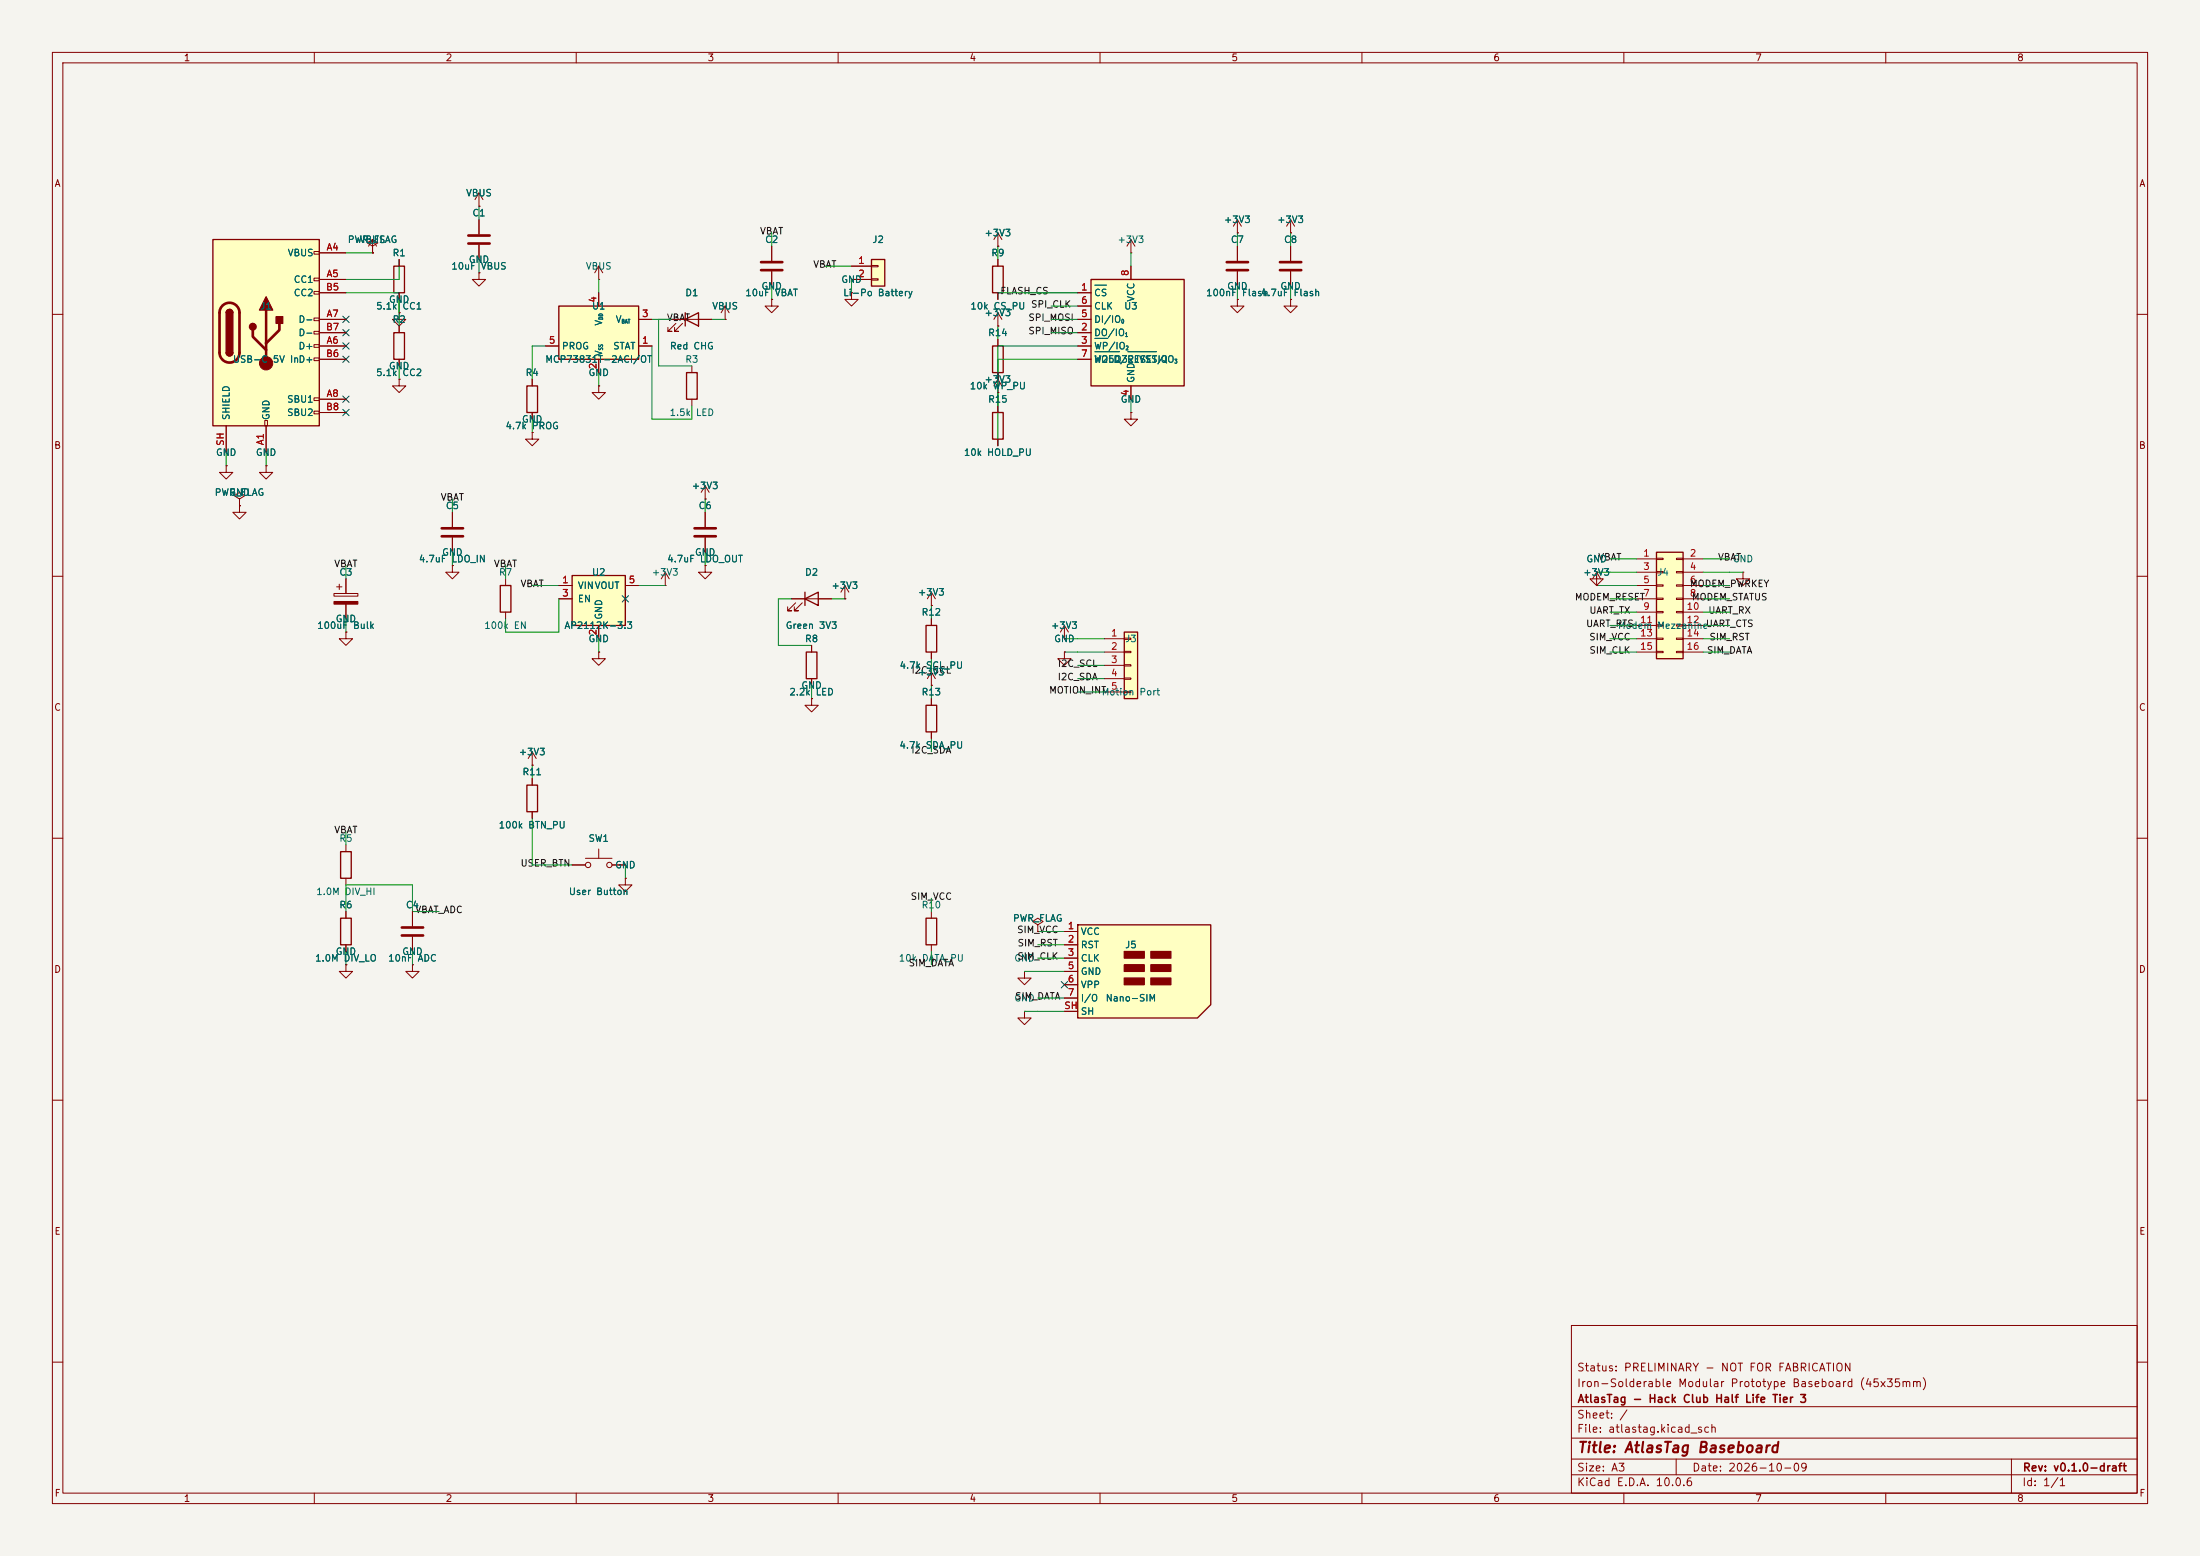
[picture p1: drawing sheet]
<svg xmlns="http://www.w3.org/2000/svg" width="420mm" height="297mm" viewBox="0 0 420 297" stroke-linecap="round" stroke-linejoin="round" font-family="sans-serif">
<path d="M0 0h420v297h-420z" fill="#f5f4ef" stroke="#f5f4ef" stroke-width=".19"/>
<g fill="none" stroke="#840000" stroke-width=".19">
<path d="M10 10h400v277h-400zM12 12h396v273h-396zM60 10v2M110 10v2M160 10v2M210 10v2M260 10v2M310 10v2M360 10v2M91.4 39.4h.1M91.4 36.8l-.7 1.3M91.4 36.8l.8 1.3"/>
<path d="M91.4 36.8v2.6M71.1 47l1-.6-1-.7-1 .7 1 .6v1.3M71.1 48.3h.1M76.2 59.7v1.3h1.3l-1.3 1.2-1.3-1.2h1.3M76.2 59.7h.1M76.2 49.5v1.3M76.2 55.9v1.3M91.4 52.1v1.2h1.3l-1.3 1.3-1.2-1.3h1.2M91.4 52.1h.1M91.4 41.9v2.8M91.4 46.7v2.8M236.2 44.5h.1"/>
<path d="M236.2 41.9l-.7 1.3M236.2 41.9l.8 1.3M236.2 41.9v2.6M246.4 57.2v1.2h1.2l-1.2 1.3-1.3-1.3h1.3M246.4 57.2h.1M10 60h2M76.2 72.4v1.3h1.3l-1.3 1.2-1.3-1.2h1.3M76.2 72.4h.1M76.2 62.2v1.3M76.2 68.6v1.3M101.6 72.4v1.3M101.6 78.7v1.3"/>
<path d="M408 60h2M101.6 82.6v1.2h1.3l-1.3 1.3-1.3-1.3h1.3M101.6 82.6h.1M134.6 95.3h.1M134.6 92.7l-.7 1.3M134.6 92.7l.8 1.3M134.6 92.7v2.6M134.6 97.8v2.8M10 110h2M134.6 108v1.2h1.3l-1.3 1.3-1.3-1.3h1.3M134.6 108h.1M134.6 102.6v2.8"/>
<path d="M161.3 114.3h.1M161.3 111.8l-.8 1.2M161.3 111.8l.8 1.2M161.3 111.8v2.5M203.2 119.4l-.8 1.3M203.2 119.4l.8 1.3M203.2 119.4v2.5M304.8 109.2v1.3h1.3l-1.3 1.3-1.3-1.3h1.3M304.8 109.2h.1M408 110h2M66 120.7v1.2h1.3l-1.3 1.3-1.2-1.3h1.2M66 120.7h.1"/>
<path d="M203.2 121.9h.1M10 160h2M408 160h2M66 161.3v1.3M66 167.6v1.3M66 184.2v1.2h1.3l-1.3 1.3-1.2-1.3h1.2M66 184.2h.1M195.6 193v1.3h1.2l-1.2 1.3-1.3-1.3h1.3M195.6 193h.1M10 210h2M408 210h2M300 253h108v32h-108z"/>
<path d="M10 260h2M300 278.5h108M300 274.5h108M300 268.5h108M320 278.5v3M384 278.5v6.5M408 260h2M60 285v2M110 285v2M160 285v2M210 285v2M260 285v2"/>
<path d="M300 281.5h108M310 285v2M360 285v2"/>
</g>
<path d="M75.2 50.8h2v5.1h-2zM75.2 63.5h2v5.1h-2zM100.6 73.7h2v5h-2zM65 162.6h2.1v5h-2.1z" fill="none" stroke="#840000" stroke-width=".25"/>
<path d="M89.4 45h4.1M89.4 46.5h4.1M132.6 100.8h4.1M132.6 102.4h4.1" fill="none" stroke="#840000" stroke-width=".51"/>
<path d="M214.6 120.7h2.6v12.7h-2.6z" fill="#ffffc2"/>
<path d="M130.8 59.7v2.5M130.8 61l2.5-1.3v2.5zM131.1 71.1h2v5.1h-2zM214.6 120.7h2.6v12.7h-2.6z" fill="none" stroke="#840000" stroke-width=".25"/>
<g fill="none" stroke="#840000" stroke-width=".19">
<path d="M128.3 61h7.6M129 61.7l-1.5 1.5h.8h-.8v-.7M130.3 61.7l-1.5 1.5h.7h-.7v-.7M132.1 69.9v1.2M132.1 76.2v1.3M210.8 121.9h3.8M210.8 124.5h3.8M210.8 127h3.8M210.8 129.5h3.8M210.8 132.1h3.8M214.6 121.8h1.3v.2h-1.3zM214.6 124.3h1.3v.3h-1.3z"/>
<path d="M214.6 126.9h1.3v.2h-1.3zM214.6 129.4h1.3v.3h-1.3zM214.6 132h1.3v.2h-1.3z"/>
</g>
<path d="M40.6 45.7h20.4v35.6h-20.4z" fill="#ffffc2"/>
<g fill="none" stroke="#840000" stroke-width=".19">
<path d="M59.9 48h1.1v.5h-1.1zM59.9 53.1h1.1v.5h-1.1zM59.9 55.6h1.1v.5h-1.1zM61 48.3h5M61 53.3h5M61 55.9h5M71.1 48.3h.1M71.1 45.7l-.7 1.3M71.1 45.7l.8 1.3M71.1 45.7v2.6M59.9 60.7h1.1v.5h-1.1zM59.9 63.2h1.1v.6h-1.1z"/>
<path d="M59.9 65.8h1.1v.5h-1.1zM59.9 68.3h1.1v.5h-1.1zM59.9 75.9h1.1v.6h-1.1zM59.9 78.5h1.1v.5h-1.1zM61 66h5M61 61h5M61 76.2h5M61 68.6h5M61 63.5h5M61 78.7h5M43.2 81.3v5.1M50.5 80.3h.6v1h-.6z"/>
<path d="M50.8 81.3v5.1M304.8 111.8h.1M304.8 109.2l-.8 1.3M304.8 109.2l.8 1.3M304.8 109.2v2.6M332.7 109.2v1.3h1.3l-1.3 1.3-1.2-1.3h1.2M332.7 109.2h.1M66 174v1.3M109.2 165.1h2.6M111.8 163.8h5M114.3 162.1v1.7M116.8 165.1h2.6"/>
<path d="M66 180.3v1.3"/>
<circle cx="112.3" cy="165.1" r=".51"/>
<circle cx="116.3" cy="165.1" r=".51"/>
</g>
<path d="M40.6 45.7h20.4v35.6h-20.4zM43.2 59.7a.64 .64 0 0 1 .6-.6 .64 .64 0 0 1 .6 .6M43.2 67.3a.64 .64 0 0 0 .6 .6 .64 .64 0 0 0 .6-.6M65 175.3h2.1v5h-2.1z" fill="none" stroke="#840000" stroke-width=".25"/>
<path d="M42.5 58.4a1.9 1.9 0 0 1 2-.5 1.9 1.9 0 0 1 1.2 1.8v7.6a1.91 1.91 0 0 1-1.9 1.9 1.91 1.91 0 0 1-1.9-1.9v-7.8l.2-.6zM50.8 59.2v10.1M48.3 63v1.3l2.5 2.5M53.3 61.7v1.3l-2.5 2.5" fill="none" stroke="#840000" stroke-width=".51"/>
<g fill="#840000" stroke="#840000" stroke-width=".25">
<path d="M43.2 59.7h1.2v7.6h-1.2z"/>
<path d="M43.4 59.2a.64 .64 0 0 1 .7-.1 .64 .64 0 0 1 .3 .6h-1.2z"/>
<path d="M43.2 67.3h1.2a.64 .64 0 0 1-.6 .6 .64 .64 0 0 1-.6-.6z"/>
<path d="M50.8 56.6l1.3 2.6h-2.6z"/>
<path d="M52.7 60.5h1.3v1.2h-1.3z"/>
<circle cx="48.3" cy="62.4" r=".63"/>
</g>
<circle cx="50.8" cy="69.3" r="1.27" fill="#840000" stroke="#840000" stroke-width=".19"/>
<path d="M316.2 105.4h5.1v20.3h-5.1z" fill="#ffffc2"/>
<path d="M95.5 111.8h2v5h-2zM316.2 105.4h5.1v20.3h-5.1zM176.8 134.6h2v5.1h-2z" fill="none" stroke="#840000" stroke-width=".25"/>
<g fill="none" stroke="#840000" stroke-width=".19">
<path d="M215.9 78.7v1.3h1.3l-1.3 1.3-1.3-1.3h1.3M215.9 78.7h.1M43.2 88.9v1.3h1.2l-1.2 1.2-1.3-1.2h1.3M43.2 88.9h.1M45.7 96.5v1.3h1.3l-1.3 1.3-1.3-1.3h1.3M45.7 96.5h.1M45.7 95.3l1-.7-1-.6-1 .6 1 .7v1.2M50.8 88.9v1.3h1.3l-1.3 1.2-1.3-1.2h1.3M50.8 88.9h.1M86.4 97.8v2.8M63.8 113.3h4.5v.5h-4.5zM64.3 112h1"/>
<path d="M64.8 111.5v1M66 110.5v2.8M66 115.3v2.8M86.4 108v1.2h1.2l-1.2 1.3-1.3-1.3h1.3M86.4 108h.1M86.4 102.6v2.8M96.5 110.5v1.3M96.5 116.8v1.3M312.4 106.7h3.8M312.4 109.2h3.8M312.4 111.8h3.8M312.4 114.3h3.8"/>
<path d="M312.4 116.8h3.8M312.4 119.4h3.8M316.2 106.6h1.3v.2h-1.3zM316.2 109.1h1.3v.2h-1.3zM316.2 111.6h1.3v.3h-1.3zM316.2 114.2h1.3v.2h-1.3zM316.2 116.7h1.3v.3h-1.3zM316.2 119.3h1.3v.2h-1.3zM320 106.6h1.3v.2h-1.3zM320 109.1h1.3v.2h-1.3zM320 111.6h1.3v.3h-1.3zM320 114.2h1.3v.2h-1.3z"/>
<path d="M320 116.7h1.3v.3h-1.3zM320 119.3h1.3v.2h-1.3zM321.3 106.7h3.8M321.3 109.2h3.8M321.3 111.8h3.8M321.3 114.3h3.8M321.3 116.8h3.8M321.3 119.4h3.8M177.8 133.4v1.2M177.8 139.7v1.3M312.4 121.9h3.8M312.4 124.5h3.8"/>
<path d="M316.2 121.8h1.3v.2h-1.3zM316.2 124.3h1.3v.3h-1.3zM320 121.8h1.3v.2h-1.3zM320 124.3h1.3v.3h-1.3zM321.3 121.9h3.8M321.3 124.5h3.8M101.6 146.1h.1M101.6 143.5l-.8 1.3M101.6 143.5l.8 1.3M101.6 143.5v2.6M78.7 174v2.8M78.7 178.8v2.8"/>
<path d="M119.4 167.6v1.3h1.2l-1.2 1.3-1.3-1.3h1.3M119.4 167.6h.1M198.1 176.5l1-.6-1-.6-1 .6 1 .6v1.3M198.1 177.8h.1M78.7 184.2v1.2h1.3l-1.3 1.3-1.2-1.3h1.2M78.7 184.2h.1"/>
</g>
<path d="M63.8 114.8h4.5v.5h-4.5z" fill="#840000" stroke="#840000" stroke-width=".19"/>
<path d="M84.3 100.8h4.1M84.3 102.4h4.1M76.7 177h4.1M76.7 178.6h4.1" fill="none" stroke="#840000" stroke-width=".51"/>
<path d="M205.7 176.5h25.4v15.3l-2.5 2.5h-22.9z" fill="#ffffc2"/>
<path d="M153.7 114.3l2.5-1.3v2.6zM153.7 113v2.6M176.8 119.4h2v5.1h-2zM205.7 176.5h25.4v15.3l-2.5 2.5h-22.9z" fill="none" stroke="#840000" stroke-width=".25"/>
<g fill="#840000" stroke="#840000" stroke-width=".25">
<path d="M214.6 181.6h3.8v1.3h-3.8z"/>
<path d="M214.6 184.2h3.8v1.2h-3.8z"/>
<path d="M214.6 186.7h3.8v1.3h-3.8z"/>
<path d="M219.7 181.6h3.8v1.3h-3.8z"/>
<path d="M219.7 184.2h3.8v1.2h-3.8z"/>
<path d="M219.7 186.7h3.8v1.3h-3.8z"/>
</g>
<g fill="none" stroke="#840000" stroke-width=".19">
<path d="M151.1 114.3h7.6M151.9 115.1l-1.5 1.5h.7h-.7v-.8M153.2 115.1l-1.6 1.5h.8h-.8v-.8M177.8 115.6h.1M177.8 113l-.8 1.3M177.8 113l.8 1.3M177.8 113v2.6M177.8 118.1v1.3M177.8 124.5v1.2M203.2 177.8h2.5M203.2 180.3h2.5M203.2 182.9h2.5"/>
<path d="M203.2 185.4h2.5M203.2 188h2.5M203.2 190.5h2.5M203.2 193h2.5"/>
</g>
<path d="M166.4 49.5h2.5v5.1h-2.5z" fill="#ffffc2"/>
<path d="M166.4 49.5h2.5v5.1h-2.5zM189.5 78.7h2v5.1h-2zM153.9 124.5h2.1v5h-2.1zM100.6 149.9h2v5h-2zM176.8 175.3h2v5h-2z" fill="none" stroke="#840000" stroke-width=".25"/>
<g fill="none" stroke="#840000" stroke-width=".19">
<path d="M162.6 55.9v1.3h1.2l-1.2 1.2-1.3-1.2h1.3M162.6 55.9h.1M162.6 50.8h3.8M162.6 53.3h3.8M166.4 50.7h1.2v.2h-1.2zM166.4 53.2h1.2v.3h-1.2zM236.2 47v2.8M236.2 51.8v2.8M190.5 77.5v1.2M190.5 83.8v1.3M154.9 133.4v1.2h1.3l-1.3 1.3-1.2-1.3h1.2M154.9 133.4h.1"/>
<path d="M154.9 123.2v1.3M154.9 129.5v1.3M177.8 130.8h.1M177.8 128.3v2.5M177.8 128.3l-.8 1.2M177.8 128.3l.8 1.2M203.2 124.5v1.2h1.3l-1.3 1.3-1.3-1.3h1.3M203.2 124.5h.1M101.6 148.6v1.3M101.6 154.9v1.3M177.8 174v1.3M177.8 180.3v1.3"/>
<path d="M195.6 185.4v1.3h1.2l-1.2 1.3-1.3-1.3h1.3M195.6 185.4h.1"/>
</g>
<path d="M234.2 50h4.1M234.2 51.6h4.1" fill="none" stroke="#840000" stroke-width=".51"/>
<path d="M109.2 109.9h10.2v9.5h-10.2z" fill="#ffffc2"/>
<path d="M109.2 109.9h10.2v9.5h-10.2z" fill="none" stroke="#840000" stroke-width=".25"/>
<g fill="none" stroke="#840000" stroke-width=".19">
<path d="M138.4 58.4l-.7 1.3M138.4 58.4l.8 1.3M138.4 58.4v2.6M147.3 57.2v1.2h1.3l-1.3 1.3-1.3-1.3h1.3M147.3 57.2h.1M147.3 47v2.8M147.3 51.8v2.8M114.3 73.7v1.2h1.3l-1.3 1.3-1.3-1.3h1.3M114.3 73.7h.1M138.4 61h.1M106.7 111.8h2.5M106.7 114.3h2.5"/>
<path d="M114.3 119.4v2.5M119.4 111.8h2.5M127 111.8h.1M127 109.2l-.8 1.3M127 109.2l.8 1.3M127 109.2v2.6M114.3 124.5v1.2h1.3l-1.3 1.3-1.3-1.3h1.3M114.3 124.5h.1"/>
</g>
<path d="M145.3 50h4.1M145.3 51.6h4.1" fill="none" stroke="#840000" stroke-width=".51"/>
<path d="M106.7 58.4h15.2v10.2h-15.2z" fill="#ffffc2"/>
<path d="M106.7 58.4h15.2v10.2h-15.2zM189.5 50.8h2v5.1h-2z" fill="none" stroke="#840000" stroke-width=".25"/>
<g fill="none" stroke="#840000" stroke-width=".19">
<path d="M114.3 53.3h.1M114.3 50.8v2.5M114.3 55.9v2.5M114.3 50.8l-.8 1.3M114.3 50.8l.8 1.3M190.5 47h.1M190.5 44.5v2.5M190.5 49.5v1.3M190.5 55.9v1.3M190.5 44.5l-.8 1.2M190.5 44.5l.8 1.2M215.9 48.3h.1"/>
<path d="M215.9 45.7l-.8 1.3M215.9 45.7l.8 1.3M215.9 45.7v2.6M236.2 57.2v1.2h1.3l-1.3 1.3-1.3-1.3h1.3M236.2 57.2h.1M104.1 66h2.6M114.3 68.6v2.5M121.9 66h2.6M121.9 61h2.6"/>
</g>
<path d="M208.3 53.3h17.8v20.4h-17.8z" fill="#ffffc2"/>
<path d="M208.3 53.3h17.8v20.4h-17.8zM189.5 66h2v5.1h-2z" fill="none" stroke="#840000" stroke-width=".25"/>
<g fill="none" stroke="#840000" stroke-width=".19">
<path d="M91.4 39.4h.1M61 55.9h5M61 48.3h5M61 53.3h5M71.1 48.3h.1M76.2 59.7h.1M76.2 49.5v1.3M76.2 55.9v1.3M91.4 52.1h.1M91.4 41.9v2.8M91.4 46.7v2.8M114.3 55.9v2.5"/>
<path d="M147.3 57.2h.1M147.3 47v2.8M147.3 51.8v2.8M162.6 55.9h.1M162.6 53.3h3.8M162.6 50.8h3.8M190.5 47h.1M190.5 59.7l-.8 1.3M190.5 59.7l.8 1.3M190.5 49.5v1.3M190.5 55.9v1.3M190.5 59.7v2.5"/>
<path d="M205.7 55.9h2.6M205.7 58.4h2.6M215.9 50.8v2.5M236.2 44.5h.1M236.2 57.2h.1M236.2 47v2.8M236.2 51.8v2.8M246.4 44.5h.1M246.4 57.2h.1M246.4 41.9l-.8 1.3M246.4 41.9l.7 1.3M246.4 41.9v2.6"/>
<path d="M246.4 47v2.8M246.4 51.8v2.8M61 63.5h5M61 66h5M61 61h5M61 68.6h5M61 76.2h5M61 78.7h5M76.2 72.4h.1M76.2 62.2v1.3M76.2 68.6v1.3M101.6 72.4v1.3"/>
<path d="M101.6 78.7v1.3M104.1 66h2.6M114.3 73.7h.1M114.3 68.6v2.5M121.9 66h2.6M121.9 61h2.6M128.3 61h2.5M133.3 61h2.6M138.4 61h.1M189.7 73.7l.8-1.3 .8 1.3M190.5 62.2h.1M190.5 74.9h.1"/>
<path d="M190.5 64.8v1.2M190.5 71.1v3.8M190.5 77.5v1.2M205.7 63.5h2.6M205.7 66h2.6M205.7 61h2.6M205.7 68.6h2.6M215.9 78.7h.1M215.9 73.7v2.5M43.2 88.9h.1M43.2 81.3v5.1M45.7 96.5h.1"/>
<path d="M50.8 88.9h.1M50.8 81.3v5.1M86.4 97.8v2.8M101.6 82.6h.1M134.6 95.3h.1M134.6 97.8v2.8M190.5 83.8v1.3M66 110.5v2.8M66 115.3v2.8M86.4 108h.1M86.4 102.6v2.8M106.7 114.3h2.5"/>
<path d="M106.7 111.8h2.5M114.3 119.4v2.5M119.4 111.8h2.5M134.6 108h.1M134.6 102.6v2.8M151.1 114.3h2.6M156.2 114.3h2.5M161.3 114.3h.1M177.8 115.6h.1M177.8 118.1v1.3M304.8 109.2h.1M304.8 111.8h.1"/>
<path d="M66 120.7h.1M114.3 124.5h.1M154.9 133.4h.1M154.9 123.2v1.3M154.9 129.5v1.3M177.8 130.8h.1M177.8 124.5v1.2M177.8 133.4v1.2M177.8 139.7v1.3M203.2 124.5h.1M203.2 121.9h.1M101.6 146.1h.1"/>
<path d="M101.6 148.6v1.3M101.6 154.9v1.3M66 174v1.3M78.7 174v2.8M78.7 178.8v2.8M109.2 165.1h2.6M116.8 165.1h2.6M119.4 167.6h.1M198.1 177.8h.1M203.2 177.8h2.5M66 184.2h.1M66 180.3v1.3"/>
<path d="M78.7 184.2h.1M203.2 180.3h2.5M203.2 182.9h2.5M203.2 185.4h2.5M203.2 188h2.5M203.2 190.5h2.5M203.2 193h2.5"/>
</g>
<path d="M209 54.4h2.2M209 64.6h2.5M209 67.1h4.7M215.3 67.1h5.5" fill="none" stroke="#006464" stroke-width=".19"/>
<path d="M244.3 50h4.1M244.3 51.6h4.1" fill="none" stroke="#840000" stroke-width=".51"/>
<g fill="none" stroke="#009600" stroke-width=".19">
<path d="M91.4 39.4v2.5M66 55.9h10.2v6.3M66 48.3h5.1M76.2 49.5v3.8h-10.2M91.4 49.5v2.6M114.3 53.3v2.6M147.3 44.5v2.5M147.3 54.6v2.6M157.5 50.8h5.1M162.6 53.3v2.6M190.5 47v2.5M200.7 58.4h5"/>
<path d="M205.7 55.9h-15.2v1.3M215.9 48.3v2.5M236.2 44.5v2.5M236.2 54.6v2.6M246.4 44.5v2.5M246.4 54.6v2.6M76.2 69.9v2.5M104.1 66h-2.5v6.4M114.3 71.1v2.6M124.5 61h5M124.5 66v14h7.6v-2.5M125.7 61v8.9h6.4"/>
<path d="M135.9 61h2.5M190.5 62.2v2.6M190.5 68.6h15.2M200.7 61h5M200.7 63.5h5M205.7 66h-15.2v19.1M215.9 76.2v2.5M43.2 86.4v2.5M50.8 86.4v2.5M86.4 95.3v2.5M101.6 80v2.6M134.6 95.3v2.5"/>
<path d="M66 108v2.5M66 118.1v2.6M86.4 105.4v2.6M96.5 108v2.5M101.6 111.8h5.1M106.7 114.3v6.4h-10.2v-2.6M121.9 111.8h5.1M134.6 105.4v2.6M151.1 114.3h-2.5v8.9h6.3M158.7 114.3h2.6M177.8 115.6v2.5M304.8 111.8h7.6"/>
<path d="M304.8 109.2h7.6M307.3 106.7h5.1M307.3 116.8h5.1M307.3 119.4h5.1M307.3 114.3h5.1M325.1 111.8h5.1M325.1 106.7h5.1M325.1 109.2h7.6M325.1 116.8h5.1M325.1 119.4h5.1M325.1 114.3h5.1M114.3 121.9v2.6"/>
<path d="M154.9 130.8v2.6M177.8 125.7v2.6M177.8 130.8v2.6M203.2 121.9h7.6M203.2 124.5h7.6M205.7 127h5.1M205.7 129.5h5.1M205.7 132.1h5.1M307.3 121.9h5.1M307.3 124.5h5.1M325.1 121.9h5.1M325.1 124.5h5.1"/>
<path d="M66 158.8v2.5M101.6 146.1v2.5M101.6 156.2v8.9h7.6M177.8 141v2.5M66 174v-5.1h12.7v5.1h5.1M119.4 165.1v2.5M177.8 171.5v2.5M198.1 177.8h5.1M66 181.6v2.6M78.7 181.6v2.6M177.8 181.6v2.6M195.6 185.4h7.6"/>
<path d="M195.6 193h7.6M198.1 180.3h5.1M198.1 190.5h5.1M198.1 182.9h5.1"/>
</g>
<g fill="none" stroke="#000084" stroke-width=".19">
<path d="M65.4 60.4l1.2 1.2M65.4 68l1.2 1.2M65.4 65.4l1.2 1.2M65.4 75.6l1.2 1.2M65.4 62.9l1.2 1.2M65.4 78.1l1.2 1.2M66.6 60.4l-1.2 1.2M66.6 68l-1.2 1.2M66.6 65.4l-1.2 1.2M66.6 75.6l-1.2 1.2M66.6 62.9l-1.2 1.2M66.6 78.1l-1.2 1.2"/>
<path d="M118.8 113.7l1.2 1.2M120 113.7l-1.2 1.2M202.6 187.4l1.2 1.2M203.8 187.4l-1.2 1.2"/>
</g>
<text font-size="2" fill="#840000" x="301" y="277.8">Title: AtlasTag Baseboard</text>
<g font-size="1.5" fill="#840000">
<text x="300.9" y="262.1">Status: PRELIMINARY - NOT FOR FABRICATION</text>
<text x="300.9" y="265.1">Iron-Solderable Modular Prototype Baseboard (45x35mm)</text>
<text x="301" y="268.1">AtlasTag - Hack Club Half Life Tier 3</text>
<text x="300.9" y="273.8">File: atlastag.kicad_sch</text>
<text x="300.9" y="271.1">Sheet: /</text>
<text x="300.9" y="281.2">Size: A3</text>
<text x="322.9" y="281.2">Date: 2026-10-09</text>
<text x="386" y="281.2">Rev: v0.1.0-draft</text>
<text x="300.9" y="284">KiCad E.D.A. 10.0.6</text>
<text x="385.9" y="284">Id: 1/1</text>
</g>
<g font-size="1.3" fill="#840000">
<text x="35" y="12">1</text>
<text x="85" y="12">2</text>
<text x="135" y="12">3</text>
<text x="185" y="12">4</text>
<text x="235" y="12">5</text>
<text x="285" y="12">6</text>
<text x="335" y="12">7</text>
<text x="385" y="12">8</text>
<text x="10.3" y="36">A</text>
<text x="408.3" y="36">A</text>
<text x="10.2" y="86">B</text>
<text x="408.2" y="86">B</text>
<text x="10.2" y="136">C</text>
<text x="408.2" y="136">C</text>
<text x="10.2" y="186">D</text>
<text x="408.2" y="186">D</text>
<text x="10.3" y="236">E</text>
<text x="408.3" y="236">E</text>
<text x="10.3" y="286">F</text>
<text x="35" y="287">1</text>
<text x="85" y="287">2</text>
<text x="135" y="287">3</text>
<text x="185" y="287">4</text>
<text x="235" y="287">5</text>
<text x="285" y="287">6</text>
<text x="335" y="287">7</text>
<text x="385" y="287">8</text>
<text x="408.3" y="286">F</text>
</g>
<g font-size="1.3" fill="#006464">
<text x="88.9" y="37.8">VBUS</text>
<text x="90.1" y="41.6">C1</text>
<text x="66.3" y="46.7">PWR_FLAG</text>
<text x="68.5" y="46.7">VBUS</text>
<text x="146" y="46.7">C2</text>
<text x="166.4" y="46.7">J2</text>
<text x="187.8" y="45.4">+3V3</text>
<text x="213.2" y="46.7">+3V3</text>
<text x="233.6" y="42.9">+3V3</text>
<text x="234.9" y="46.7">C7</text>
<text x="243.7" y="42.9">+3V3</text>
<text x="245" y="46.7">C8</text>
<text x="54.8" y="49.2">VBUS</text>
<text x="74.8" y="49.2">R1</text>
<text x="86.1" y="51.8">10uF</text>
<text x="89.4" y="50.5">GND</text>
<text x="91.7" y="51.8">VBUS</text>
<text x="111.7" y="51.8">VBUS</text>
<text x="189.1" y="49.2">R9</text>
<text x="49.6" y="59.4">J1</text>
<text x="56" y="54.3">CC1</text>
<text x="56" y="56.8">CC2</text>
<text x="71.7" y="59.4">5.1k</text>
<text x="74.1" y="58.1">GND</text>
<text x="76.7" y="59.4">CC1</text>
<text x="112.9" y="59.4">U1</text>
<text x="130.7" y="56.8">D1</text>
<text x="135.9" y="59.4">VBUS</text>
<text x="142.2" y="56.8">10uF</text>
<text x="145.3" y="55.6">GND</text>
<text x="147.8" y="56.8">VBAT</text>
<text x="160.5" y="54.3">GND</text>
<text x="160.9" y="56.8">Li-Po Battery</text>
<text x="185.1" y="59.4">10k CS_PU</text>
<text x="208.8" y="56.8">CS</text>
<text x="208.8" y="59.4">CLK</text>
<text x="214.5" y="59.4">U3</text>
<text x="216.9" y="57.7" transform="rotate(-90 216.9 57.7)">VCC</text>
<text x="230.1" y="56.8">100nF</text>
<text x="234.2" y="55.6">GND</text>
<text x="237" y="56.8">Flash</text>
<text x="240.6" y="56.8">4.7uF</text>
<text x="244.3" y="55.6">GND</text>
<text x="246.8" y="56.8">Flash</text>
<text x="56.9" y="61.9">D-</text>
<text x="56.9" y="64.5">D-</text>
<text x="74.8" y="61.9">R2</text>
<text x="115.3" y="62.3" transform="rotate(-90 115.3 62.3)">V</text>
<text x="117.4" y="61.9">V</text>
<text x="187.8" y="60.7">+3V3</text>
<text x="188.5" y="64.5">R14</text>
<text x="208.8" y="64.5">DO/IO</text>
<text x="208.8" y="61.9">DI/IO</text>
<text x="44.4" y="69.5">USB-C 5V InD+</text>
<text x="56.9" y="67">D+</text>
<text x="74.1" y="70.8">GND</text>
<text x="104" y="69.5">MCP73831T-2ACI/OT</text>
<text x="107.2" y="67">PROG</text>
<text x="115.3" y="68.1" transform="rotate(-90 115.3 68.1)">V</text>
<text x="117" y="67">STAT</text>
<text x="127.8" y="67">Red CHG</text>
<text x="130.7" y="69.5">R3</text>
<text x="208.8" y="69.5">W25Q32JVSSIQ</text>
<text x="208.8" y="67">WP/IO</text>
<text x="208.8" y="69.5">HOLD/RESET/IO</text>
<text x="54.7" y="77.2">SBU1</text>
<text x="71.7" y="72.1">5.1k</text>
<text x="76.7" y="72.1">CC2</text>
<text x="100.2" y="72.1">R4</text>
<text x="112.2" y="72.1">GND</text>
<text x="185" y="74.6">10k WP_PU</text>
<text x="187.8" y="73.4">+3V3</text>
<text x="188.5" y="77.2">R15</text>
<text x="213.8" y="77.2">GND</text>
<text x="216.9" y="73.2" transform="rotate(-90 216.9 73.2)">GND</text>
<text x="44.1" y="80.3" transform="rotate(-90 44.1 80.3)">SHIELD</text>
<text x="51.8" y="80.3" transform="rotate(-90 51.8 80.3)">GND</text>
<text x="54.7" y="79.7">SBU2</text>
<text x="96.4" y="82.2">4.7k PROG</text>
<text x="99.5" y="81">GND</text>
<text x="127.7" y="79.7">1.5k</text>
<text x="132.7" y="79.7">LED</text>
<text x="41.1" y="87.3">GND</text>
<text x="48.7" y="87.3">GND</text>
<text x="183.9" y="87.3">10k HOLD_PU</text>
<text x="40.9" y="94.9">PWR_FLAG</text>
<text x="43.7" y="94.9">GND</text>
<text x="132" y="93.7">+3V3</text>
<text x="85" y="97.5">C5</text>
<text x="133.3" y="97.5">C6</text>
<text x="79.9" y="107.6">4.7uF LDO_IN</text>
<text x="84.3" y="106.4">GND</text>
<text x="127.3" y="107.6">4.7uF LDO_OUT</text>
<text x="132.6" y="106.4">GND</text>
<text x="302.7" y="107.6">GND</text>
<text x="330.7" y="107.6">GND</text>
<text x="64.7" y="110.2">C3</text>
<text x="95.2" y="110.2">R7</text>
<text x="110.2" y="112.7">VINVOUT</text>
<text x="112.9" y="110.2">U2</text>
<text x="124.3" y="110.2">+3V3</text>
<text x="153.6" y="110.2">D2</text>
<text x="158.6" y="112.7">+3V3</text>
<text x="175.1" y="114">+3V3</text>
<text x="302.1" y="110.2">+3V3</text>
<text x="316.3" y="110.2">J4</text>
<text x="64" y="119.1">GND</text>
<text x="110.2" y="115.3">EN</text>
<text x="115.3" y="118.4" transform="rotate(-90 115.3 118.4)">GND</text>
<text x="175.8" y="117.8">R12</text>
<text x="60.4" y="120.3">100uF Bulk</text>
<text x="92.3" y="120.3">100k EN</text>
<text x="107.6" y="120.3">AP2112K-3.3</text>
<text x="112.2" y="122.9">GND</text>
<text x="149.9" y="120.3">Green 3V3</text>
<text x="153.6" y="122.9">R8</text>
<text x="200.5" y="120.3">+3V3</text>
<text x="201.1" y="122.9">GND</text>
<text x="214.7" y="122.9">J3</text>
<text x="308.8" y="120.3">Modem</text>
<text x="316.3" y="120.3">Mezzanine</text>
<text x="152.9" y="131.8">GND</text>
<text x="171.6" y="128">4.7k SCL_PU</text>
<text x="175.1" y="129.2">+3V3</text>
<text x="150.6" y="133">2.2k</text>
<text x="155.6" y="133">LED</text>
<text x="175.8" y="133">R13</text>
<text x="210.2" y="133">Motion</text>
<text x="217.4" y="133">Port</text>
<text x="171.6" y="143.2">4.7k SDA_PU</text>
<text x="98.9" y="144.5">+3V3</text>
<text x="99.6" y="148.3">R11</text>
<text x="64.7" y="161">R5</text>
<text x="95.1" y="158.4">100k BTN_PU</text>
<text x="112.2" y="161">SW1</text>
<text x="117.3" y="166.1">GND</text>
<text x="60.3" y="171.1">1.0M DIV_HI</text>
<text x="64.7" y="173.7">R6</text>
<text x="77.4" y="173.7">C4</text>
<text x="108.5" y="171.1">User Button</text>
<text x="175.8" y="173.7">R10</text>
<text x="193.3" y="176.2">PWR_FLAG</text>
<text x="206.2" y="178.8">VCC</text>
<text x="60" y="183.8">1.0M DIV_LO</text>
<text x="64" y="182.6">GND</text>
<text x="74" y="183.8">10nF</text>
<text x="76.7" y="182.6">GND</text>
<text x="79.6" y="183.8">ADC</text>
<text x="171.5" y="183.8">10k DATA_PU</text>
<text x="193.5" y="183.8">GND</text>
<text x="206.2" y="181.3">RST</text>
<text x="206.2" y="183.8">CLK</text>
<text x="214.7" y="181.3">J5</text>
<text x="193.5" y="191.5">GND</text>
<text x="206.2" y="186.4">GND</text>
<text x="206.2" y="188.9">VPP</text>
<text x="206.2" y="191.5">I/O</text>
<text x="211" y="191.5">Nano-SIM</text>
<text x="206.2" y="194">SH</text>
</g>
<g font-size="1.3" fill="#0f0f0f">
<text x="145" y="45.1">VBAT</text>
<text x="155.1" y="51.4">VBAT</text>
<text x="190.9" y="56.5">FLASH_CS</text>
<text x="196.7" y="59">SPI_CLK</text>
<text x="127.2" y="61.6">VBAT</text>
<text x="196.2" y="64.1">SPI_MISO</text>
<text x="196.2" y="61.6">SPI_MOSI</text>
<text x="84" y="95.9">VBAT</text>
<text x="305" y="107.3">VBAT</text>
<text x="327.9" y="107.3">VBAT</text>
<text x="63.7" y="108.6">VBAT</text>
<text x="94.2" y="108.6">VBAT</text>
<text x="99.3" y="112.4">VBAT</text>
<text x="322.5" y="112.4">MODEM_PWRKEY</text>
<text x="300.5" y="114.9">MODEM_RESET</text>
<text x="302.7" y="120">UART_RTS</text>
<text x="303.3" y="117.5">UART_TX</text>
<text x="322.9" y="114.9">MODEM_STATUS</text>
<text x="325.5" y="120">UART_CTS</text>
<text x="326" y="117.5">UART_RX</text>
<text x="303.3" y="122.5">SIM_VCC</text>
<text x="303.3" y="125.1">SIM_CLK</text>
<text x="325.7" y="125.1">SIM_DATA</text>
<text x="326.2" y="122.5">SIM_RST</text>
<text x="173.9" y="128.9">I2C_SCL</text>
<text x="201.8" y="130.2">I2C_SDA</text>
<text x="201.8" y="127.6">I2C_SCL</text>
<text x="200.2" y="132.7">MOTION_INT</text>
<text x="173.9" y="144.1">I2C_SDA</text>
<text x="63.7" y="159.4">VBAT</text>
<text x="99.3" y="165.7">USER_BTN</text>
<text x="173.7" y="172.1">SIM_VCC</text>
<text x="79.2" y="174.6">VBAT_ADC</text>
<text x="194.1" y="178.4">SIM_VCC</text>
<text x="173.3" y="184.8">SIM_DATA</text>
<text x="194.1" y="183.5">SIM_CLK</text>
<text x="194.2" y="181">SIM_RST</text>
<text x="193.7" y="191.1">SIM_DATA</text>
</g>
<g font-size="1.3" fill="#a90000">
<text x="62.2" y="48.1">A4</text>
<text x="62.2" y="53.2">A5</text>
<text x="163.7" y="50.7">1</text>
<text x="163.7" y="53.2">2</text>
<text x="215.8" y="52.8" transform="rotate(-90 215.8 52.8)">8</text>
<text x="62.1" y="55.7">B5</text>
<text x="114.2" y="57.9" transform="rotate(-90 114.2 57.9)">4</text>
<text x="206.3" y="55.7">1</text>
<text x="206.3" y="58.3">6</text>
<text x="62.1" y="63.4">B7</text>
<text x="62.2" y="65.9">A6</text>
<text x="62.2" y="60.8">A7</text>
<text x="104.7" y="65.9">5</text>
<text x="122.5" y="65.9">1</text>
<text x="122.5" y="60.8">3</text>
<text x="206.3" y="63.4">2</text>
<text x="206.3" y="65.9">3</text>
<text x="206.3" y="60.8">5</text>
<text x="62.1" y="68.4">B6</text>
<text x="114.2" y="70.6" transform="rotate(-90 114.2 70.6)">2</text>
<text x="206.3" y="68.4">7</text>
<text x="62.2" y="76.1">A8</text>
<text x="215.8" y="75.7" transform="rotate(-90 215.8 75.7)">4</text>
<text x="62.1" y="78.6">B8</text>
<text x="43" y="85.2" transform="rotate(-90 43 85.2)">SH</text>
<text x="50.7" y="85.1" transform="rotate(-90 50.7 85.1)">A1</text>
<text x="313.6" y="106.5">1</text>
<text x="322.5" y="106.5">2</text>
<text x="107.2" y="111.6">1</text>
<text x="119.9" y="111.6">5</text>
<text x="313.6" y="109.1">3</text>
<text x="313.6" y="111.6">5</text>
<text x="322.5" y="109.1">4</text>
<text x="322.5" y="111.6">6</text>
<text x="107.2" y="114.2">3</text>
<text x="313" y="119.2">11</text>
<text x="313.6" y="114.2">7</text>
<text x="313.6" y="116.7">9</text>
<text x="321.9" y="116.7">10</text>
<text x="321.9" y="119.2">12</text>
<text x="322.5" y="114.2">8</text>
<text x="114.2" y="121.4" transform="rotate(-90 114.2 121.4)">2</text>
<text x="212" y="121.8">1</text>
<text x="212" y="124.3">2</text>
<text x="313" y="121.8">13</text>
<text x="313" y="124.3">15</text>
<text x="321.9" y="121.8">14</text>
<text x="321.9" y="124.3">16</text>
<text x="212" y="126.9">3</text>
<text x="212" y="129.4">4</text>
<text x="212" y="131.9">5</text>
<text x="203.7" y="177.7">1</text>
<text x="203.7" y="180.2">2</text>
<text x="203.7" y="182.7">3</text>
<text x="203.7" y="185.3">5</text>
<text x="203.7" y="187.8">6</text>
<text x="203.7" y="190.4">7</text>
<text x="203.1" y="192.9">SH</text>
</g>
<g font-size=".8" fill="#006464">
<text x="115.3" y="61.1" transform="rotate(-90 115.3 61.1)">DD</text>
<text x="118.6" y="61.9">BAT</text>
<text x="214" y="61.9">0</text>
<text x="214.7" y="64.5">1</text>
<text x="115.3" y="66.9" transform="rotate(-90 115.3 66.9)">SS</text>
<text x="214.8" y="67">2</text>
<text x="224.1" y="69.6">3</text>
</g>
</svg>
